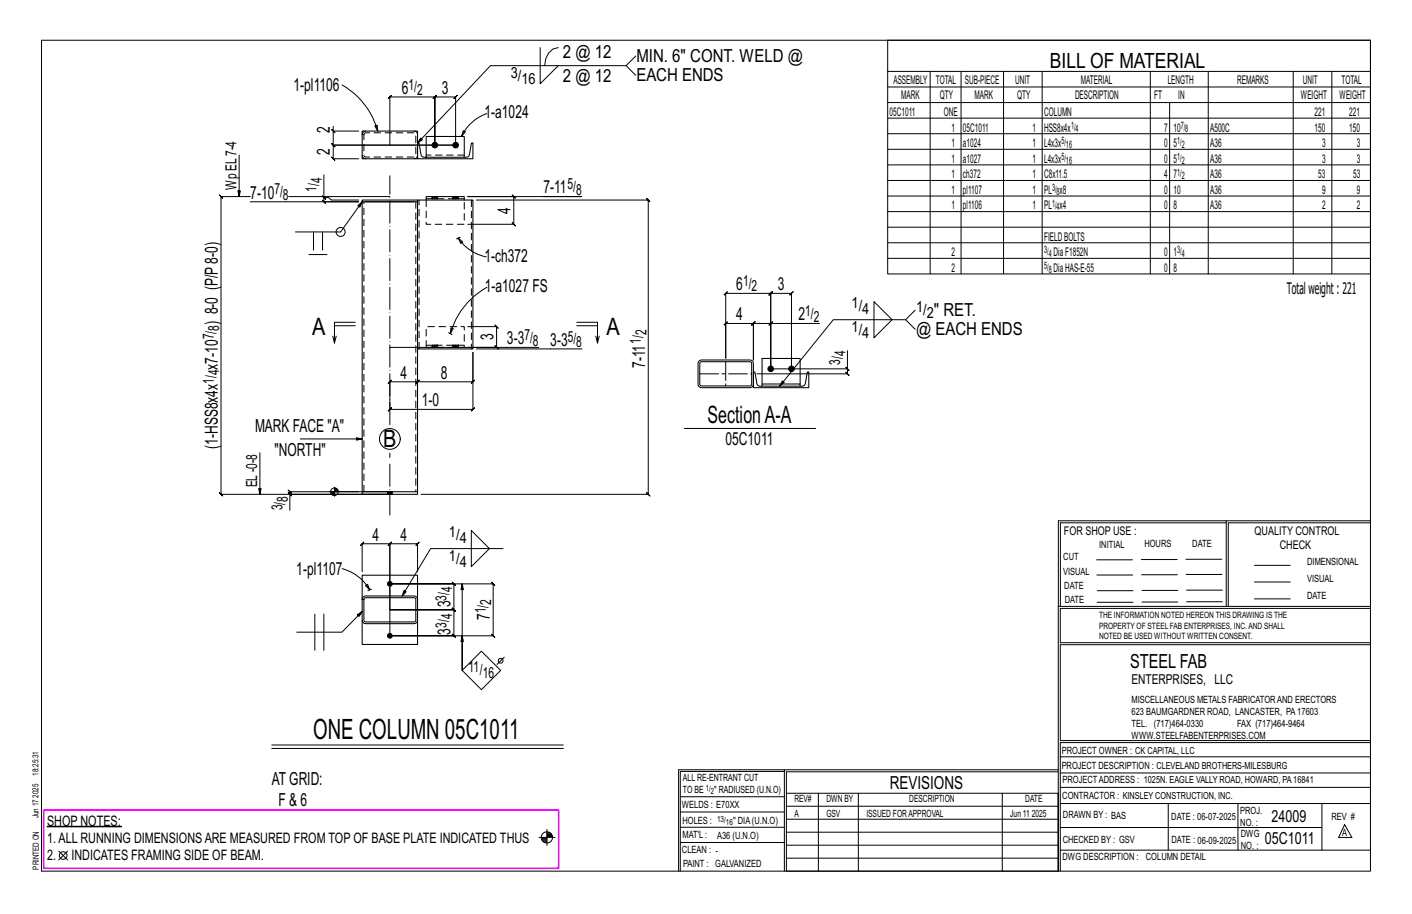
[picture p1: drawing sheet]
<svg xmlns="http://www.w3.org/2000/svg" width="432mm" height="279mm" viewBox="0 0 432 279" stroke-linecap="round" stroke-linejoin="round" font-family="sans-serif">
<g fill="#000" stroke="#000" stroke-width=".31">
<path d="M14.4 252.6h22.8v.2h-22.8z"/>
<circle cx="133" cy="44.4" r=".86"/>
<circle cx="139.3" cy="44.4" r=".86"/>
<circle cx="235.7" cy="112.8" r=".86"/>
<circle cx="242" cy="112.8" r=".86"/>
<circle cx="119.2" cy="178.5" r=".73"/>
<circle cx="119.2" cy="194.4" r=".73"/>
</g>
<g fill="none" stroke="#000" stroke-width=".31">
<path d="M12.7 12.3h406.4v254h-406.4zM165.2 14.5v11.1l5.5-5.5M170.7 14.5a5 5 0 0 0-4.1 5.6M194.4 17.1l-2.9 3h-41.5l-22.3 23.6 .9-1.5 .6 .5-1.5 1M271.5 12.3h147.6v71.4h-147.6zM101.4 39.6l1 1zM101.9 38.6v1.5h7.8M104.6 26a23.3 23.3 0 0 1 10.9 14.1M114.6 38.5l.8-.2 .1 1.8zM141.7 40l.6 .3-1.2 1.4zM148.8 34.7a13.6 13.6 0 0 0-7.7 7M191.5 20.1l2.9 2.9"/>
<path d="M271.5 21.8h147.6M271.5 26.6h147.6M271.5 31.4h147.6M271.5 36.1h147.6M284.5 21.8v61.9M293.9 21.8v61.9M306.9 21.8v61.9M318.7 21.8v61.9M351.8 21.8v61.9M357.7 31.4v52.3M369.5 21.8v61.9M395.5 21.8v61.9"/>
<path d="M407.3 21.8v61.9M73.1 47.4v12.7l-.3-1.8h.7l-.4 1.8M98.5 59.9l1 1zM99 53.5v6.9h1.5l.8 .8h8.4M101.9 40.1v4.3l-.5-.5 1 1-.5-.5h37.4M119.2 44.3v-14.7l-.5 .5 1-1-.5 .5h13.8l-.5 .5 1-1-.5 .5v14.8v-14.8l-.5 .5 1-1-.5 .5h6.3l-.5 .5 1-1-.5 .5v14.8M139.3 44.4h-37.4l-.5-.5 1 1-.5-.5v4.1l-.5-.5 1 1-.5-.5h7.8M271.5 40.9h147.6M271.5 45.6h147.6M271.5 50.4h147.6M271.5 55.2h147.6M271.5 59.9h147.6"/>
<path d="M76.5 60.1h-8.9l-.5-.5 1 1-.5-.5v91l-.5-.5 1 1-.5-.5h51.6h-30.6v4.9M88.3 60.1h30.9M94.5 77.8h5.5M95.9 70.9v5.5M98.6 70.9v5.5M99 60.4v1.3l-.5-.5 1 1-.5-.5h10.7h-33.2M110.8 61.7l-1.4 1.2 .6 .4 .8-1.6-6.6 9.2h-13.9M140.2 72.8l1.3 1.2-.6 .4zM140.2 72.8a13.4 13.4 0 0 0 8.5 5.7M140.2 72.8l-.6 .2M140.7 72.6l-.5 .2M145.7 61.2h52.5l-.5-.5 1 1-.5-.5v89.9l-.5-.5 1 1-.5-.5h-69.5"/>
<path d="M166.2 60.1h11.7h-34.9h14.1l-.5-.5 1 1-.5-.5v8.5l-.5-.5 1 1-.5-.5h-14.1M271.5 64.7h147.6M271.5 69.5h147.6M271.5 74.2h147.6M271.5 79h147.6M102.3 99.6h6.3M108.6 98.5h-6.3v6.4l.5-2.1M143 99.8h8.9l-.5-.5 1 1-.5-.5v6.4l-.5-.5 1 1-.5-.5h-8.9M148.9 87.8a23.6 23.6 0 0 0-11.2 14.2M176.4 98.5h6.3v6.4l.5-2.1M176.4 99.6h6.3M235.7 98.9l.5-.5-1 1z"/>
<path d="M235.7 98.9h-5.3l.5-.5-1 1 .5-.5v11.1v-11.1l.5-.5-1 1 .5-.5h-8.5l.5-.5-1 1 .5-.5v10.6v-19.8l-.5 .5 1-1-.5 .5h13.8l-.5 .5 1-1-.5 .5v23.1M250.6 98.9h-14.9v13.9M267.3 92.2l5.5 5.5-5.5 5.6zM276.9 97.7l3 3M279.9 94.8l-3 2.9h-22.1l-16.4 20.3 .8-1.6 .6 .5-1.4 1.1M101.8 102.8l.5 2.1M118.7 117.2l1-1zM119.2 116.7h8.5l-.5 .5 1-1-1 1 1-1-.5 .5h16.9l-.5 .5 1-1-.5 .5v-9v17.4l.5-.5-1 1 .5-.5h-25.4l.5-.5-1 1 .5-.5zM119.2 106.2h45.5M137.2 101.6l.5 .4M137.7 102l.5 .3M137.9 100.2l.7 .2-.9 1.6z"/>
<path d="M145.7 106.7h32.3M182.2 102.8l.5 2.1M235.7 112.8v-23.1l-.5 .5 1-1-.5 .5h6.3l-.5 .5 1-1-.5 .5v23.1M258.7 112.3l1 1zM259.2 107.2v5.6h-23.5M259.2 112.8v1.5l-.5-.5 1 1-.5-.5h-27.7M79.5 138.4v12.7l-.4-1.7h.8l-.4 1.7M91.8 134.2h19l-1.8 .4v-.8l1.8 .4M209.2 131h40.2M88.1 150.6l1 1zM100.9 150.3h8.8M101.1 150.5h1.2"/>
<path d="M101.2 150.7h1.1M101.3 151h1M101.5 151.2h.8M101.8 151.4h.5M102.3 148.9v2.8M102.3 150.1h1.1M102.3 149.9h1.1M102.3 149.7h1M102.3 149.5h.8M102.3 149.3h.5M119.2 150.3h-30.6l-.5-.5 1 1-.5-.5v.8M375 159.8h-50.7v25.6"/>
<path d="M375 159.2h-51.3l-.1 107.1M419.1 159.2h-44.1v26.2M419.1 159.8h-43.5v25.6M104.6 173.8a13.9 13.9 0 0 1 8.5 6.5M110.8 174.8v-8.6l-.5 .5 1-1-.5 .5h8.4l-.5 .5 1-1-.5 .5v28.2M111.8 179l.6-.4 .7 1.7zM119.2 178.5h31.6l-.5-.5 1 1-.5-.5v15.9l-.5-.5 1 1-.5-.5h-31.6h19.6l.5 .5-1-1 .5 .5v-8l.5 .5-1-1 .5 .5h-19.6h19.6l.5 .5-1-1 .5 .5v-7.9l.5 .5-1-1 .5 .5zM127.7 174.8v-8.6l.5-.5-1 1 .5-.5h-8.5l.5-.5-1 1 .5-.5v20.2M141.3 178.5l-.3 1.7h.7l-.4-1.7v26.4v-10.5l.4 1.7h-.7l.3-1.7M144.1 162.2l5.6 5.5-5.6 5.5zM153.8 167.7h-22.1l-8.7 14.5 .6-1.7 .6 .4-1.2 1.3M335.4 171.1h10.9"/>
<path d="M335.4 175.8h11M349 171h11M349.1 175.7h11M362.7 171h10.9M362.7 175.6h11M383.6 172.8h11M383.6 177.9h11M96.3 187.7v11.1M99 187.7v11.1M110.8 186.9l-1.5 1 .5 .5 1-1.5-6.2 6.3h-13.9M113.1 180.3l-.6 .1M113.6 180.1l-.5 .2"/>
<path d="M147.2 199.1l5.9 5.8-5.9 5.9-5.9-5.9zM323.7 185.4h95.4M335.5 184.1h11M335.5 180.6h11M349.2 184h11M349.2 180.5h11M362.9 180.4h10.9M362.9 184h10.9M383.6 183.1h11M419.1 186h-94.9v10.5h94.9M419.1 197.1h-94.9v29.3h94.9v.6h-94.9v39.3M154.2 200.9l-2.2 2.2"/>
<path d="M83.1 227.7h89.2M83.1 228.8h89.2M239.9 235.8h-31.9v30.5M239.9 235.3h-32.4v31M323.6 235.3h-83.7v31M323.6 235.9h-83.1v6.6M324.2 236.3h94.9M324.2 231.4h94.9M164.8 256h4.9M165.6 256.3h1.7M165.6 256.6h1.7M165.7 256.8h1.6"/>
<path d="M166 257.1h1.3M166.3 257.4h1M167.3 253.5v4.9M167.3 255.1h1.4M167.3 255.4h1.6M167.3 254.8h1.2M167.3 254.6h.9M167.3 255.7h1.6M208 252.9h31.9M208 257.5h31.9M208 243.6h31.9M208 248.2h31.9"/>
<path d="M240.5 242.5h83.1v23.8h-83.1zM240.5 258.4h83.1M240.5 254.4h83.1M240.5 250.4h83.1M240.5 246.5h83.1M250.3 242.5v23.8M262.5 242.5v23.8M306.5 242.5v23.8M324.2 253h80.1M324.2 245.6h94.9M324.2 259.9h94.9M324.2 240.7h94.9"/>
<path d="M357.3 245.6v14.3M378.6 245.6v14.3M404.3 245.6v14.3M411.2 252.1l2.2 3.9h-4zM18 260.2l2.7 2.7M20.7 260.2l-2.7 2.7M240.5 262.3h83.1"/>
<circle cx="104.2" cy="70.9" r="1.38"/>
<circle cx="119.2" cy="134.2" r="3.2"/>
<circle cx="102.3" cy="150.3" r="1.16"/>
<circle cx="153.1" cy="202" r=".74"/>
<circle cx="167.3" cy="256" r="1.71"/>
<circle cx="19.3" cy="261.5" r="1.17"/>
</g>
<path d="M13.3 247.7h157.5v17.8h-157.5z" fill="none" stroke="#f0f" stroke-width=".5"/>
<g fill="none" stroke="#000" stroke-width=".32">
<path d="M110.8 40.1h16.9v8.4h-16.9zM130.3 48.1v-6.4h11.7v6.4l-12.7-.1-.6-.7-.5-3.6h-.5v4.8h16.9v-4.8h-.4l-.7 3.9a1.3 1.3 0 0 1-1.5 .5M110.8 61.2h16.9v.5h-16.9zM110.8 61.7v88.6M111.8 61.7h14.8M127.7 61.2h16.9v45.5h-16.9zM130.3 61.2v-1.1h11.7v1.1M132.1 60.1h.1M132.1 60.8h.1M133.8 60.1h.1M133.8 60.8h.1M138.5 60.1h.1"/>
<path d="M138.5 60.8h.1M140.2 60.1h.1M140.2 60.8h.1M127.7 106.7v43.6M132.1 105.5h.1M132.1 106.2h.1M133.8 105.5h.1M133.8 106.2h.1M138.5 105.5h.1M138.5 106.2h.1M140.2 105.5h.1M140.2 106.2h.1"/>
<path d="M213.8 110.4l.7-.4h14.8a1.06 1.06 0 0 1 1.1 1.1v6.4a1.06 1.06 0 0 1-1.1 1h-14.8a1.06 1.06 0 0 1-1-1v-6.4zM214.1 110.7l15.4-.1 .4 .5-.1 6.6-.5 .3-15-.1-.3-.4zM230.4 113.7h.5l.7 3.9 .8 .4h13.3l.6-.7 .6-3.6h.4v4.8h-16.9zM233 118v-.6h11.7v.6M233 117.4v-7.8h11.7v7.8M110.8 150.3h16.9v.8h-16.9zM118.5 150.3h.1M118.5 151.1h.1M119.9 150.3h.1M119.9 151.1h.1M110.8 183.2v-7.4h16.9v13.8a1.06 1.06 0 0 1-1.1 1.1h-14.8a1.06 1.06 0 0 1-1-1.1v-6.4a1.06 1.06 0 0 1 1-1h14.8a1.06 1.06 0 0 1 1.1 1M110.8 189.6v7.4h16.9v-7.4"/>
<path d="M111.4 182.9l15.4-.1 .4 .4-.1 6.6-.5 .3h-15l-.3-.5z"/>
</g>
<g fill="none" stroke="#000" stroke-width=".31" stroke-dasharray="2 1.4">
<path d="M110.8 47.5a1.06 1.06 0 0 0 1 1M111.3 41.1h-.5M111.4 40.7l15.4-.1 .4 .5-.1 6.6-.5 .3h-15l-.3-.5zM111.8 40.1a1.06 1.06 0 0 0-1 1h.5M126.6 48.5a1.06 1.06 0 0 0 1.1-1M127.7 41.1a1.06 1.06 0 0 0-1.1-1M142 47.4h-11.7M127.2 61.7v88.6M130.3 61.2v7.4h11.7v-7.4M130.3 60.8h11.7M132.1 60.1v.7M132.1 60.1h.1"/>
<path d="M132.4 60.1h-.2l-.1 .7M132.6 60.1h-.2v.7h-.2M133 60.1h.3v.7h-.3zM133 60.1h-.4v.7h-.2M133 60.8h-.4M133.3 60.1h.3v.7h-.3M133.6 60.1h.2v.7h-.2M133.8 60.1h.1M133.8 60.8h.1M133.8 60.8v-.7M138.5 60.1v.7M138.5 60.1h.1"/>
<path d="M138.7 60.1h-.2v.7M139 60.1h-.3v.7h-.2M139.3 60.1h.4v.7h-.4zM139.3 60.1h-.3v.7h-.3M139.3 60.8h-.3M139.7 60.1h.2v.7h-.2M139.9 60.1h.2v.7h-.2M140.1 60.1h.1M140.2 60.8h-.1M140.2 60.8v-.7M144.2 61.2v45.5M130.3 99.8h11.7v6.4h-11.7z"/>
<path d="M128.2 106.7v-45.5M132.1 105.5h.1M132.1 105.5v.7M132.2 106.2h-.1M132.4 106.2h-.2v-.7h.2M132.6 105.5h.4v.7h-.4zM132.6 106.2h-.2v-.7h.2M133 106.2h.3v-.7h.3M133 105.5h.3M133.3 106.2h.3v-.7h.2M133.6 106.2h.2v-.7M133.8 106.2v-.7"/>
<path d="M133.8 106.2h.1M138.5 105.5h.1M138.5 105.5v.7M138.5 106.2h.1M138.7 106.2h-.2v-.7h.2M139 105.5h.3v.7h-.3zM139 106.2h-.3v-.7h.3M139.3 106.2h.4v-.7h.2M139.3 105.5h.4M139.7 106.2h.2v-.7h.2M139.9 106.2h.2l.1-.7M140.2 106.2v-.7"/>
<path d="M140.2 106.2h-.1M142 105.5h-11.7M111.3 150.3v-88.6M118.5 150.3v.8M118.5 150.3h.1M118.7 150.3l-.2 .8M118.9 150.3h-.2v.8h-.2M119.2 150.3h.3v.8h-.3zM119.2 150.3h-.3v.8h-.2M119.2 151.1h-.3M119.5 150.3h.2v.8h-.2M119.7 150.3h.2v.8h-.2"/>
<path d="M119.9 150.3h.1M119.9 151.1h.1M119.9 151.1v-.8M110.8 183.2h.5z"/>
</g>
<path d="M119.2 129.8v-76.1M119.2 157.5v-19" fill="none" stroke="#000" stroke-width=".31" stroke-dasharray="6.8 1 0 1"/>
<path d="M214 114.3h15.9M221.9 110.6v7.4" fill="none" stroke="#000" stroke-width=".31" stroke-dasharray="5.8 1 1 1"/>
<text font-size="8.6" x="95.8" y="225.8">ONE COLUMN 05C1011</text>
<g font-size="7.3">
<text x="95.4" y="102.4">A</text>
<text x="185.5" y="102.4">A</text>
<text x="216.4" y="129.2">SectionA-A</text>
<text x="117.2" y="136.5">B</text>
</g>
<text font-size="6.4" x="321.1" y="20.7">BILL OF MATERIAL</text>
<text font-size="5.9" x="345.6" y="204.1">STEEL FAB</text>
<g font-size="5.5">
<text x="172.1" y="17.8">2 @ 12</text>
<text x="194.6" y="19.1">MIN. 6&quot; CONT. WELD @</text>
<text x="89.7" y="27.9">1-pl1106</text>
<text x="122.9" y="28.6">6</text>
<text x="135.1" y="28.6">3</text>
<text x="172.1" y="25.2">2 @ 12</text>
<text x="194.6" y="24.6">EACH ENDS</text>
<text x="100.9" y="40.7" transform="rotate(-90 100.9 40.7)">2</text>
<text x="148.2" y="36.2">1-a1024</text>
<text x="100.9" y="47.5" transform="rotate(-90 100.9 47.5)">2</text>
<text x="166.2" y="59.1">7-11</text>
<text x="76.5" y="60.7">7-10</text>
<text x="156.1" y="65.4" transform="rotate(-90 156.1 65.4)">4</text>
<text x="148.1" y="80">1-ch372</text>
<text x="148.2" y="89.4">1-a1027 FS</text>
<text x="225.2" y="88.7">6</text>
<text x="237.8" y="88.7">3</text>
<text x="66.6" y="99.4" transform="rotate(-90 66.6 99.4)">) 8-0 (P/P8-0)</text>
<text x="225.1" y="97.9">4</text>
<text x="244.2" y="97.9">2</text>
<text x="285.6" y="96.7">&quot; RET.</text>
<text x="150.9" y="104" transform="rotate(-90 150.9 104)">3</text>
<text x="155" y="105.2">3-3</text>
<text x="168.3" y="105.7">3-3</text>
<text x="280.1" y="102.3">@ EACH ENDS</text>
<text x="66.6" y="113" transform="rotate(-90 66.6 113)">x7-10</text>
<text x="197.3" y="112.5" transform="rotate(-90 197.3 112.5)">7-11</text>
<text x="122.4" y="115.7">4</text>
<text x="134.8" y="115.7">8</text>
<text x="129" y="124.2">1-0</text>
<text x="66.6" y="137.2" transform="rotate(-90 66.6 137.2)">(1-HSS8x4x</text>
<text x="78" y="132.1">MARK FACE &quot;A&quot;</text>
<text x="221.9" y="135.9">05C1011</text>
<text x="84" y="139.5">&quot;NORTH&quot;</text>
<text x="114" y="165.2">4</text>
<text x="122.5" y="165.2">4</text>
<text x="90.6" y="175.7">1-pl1107</text>
<text x="137.8" y="185.7" transform="rotate(-90 137.8 185.7)">3</text>
<text x="149.8" y="189.6" transform="rotate(-90 149.8 189.6)">7</text>
<text x="137.8" y="194" transform="rotate(-90 137.8 194)">3</text>
<text x="83.1" y="239.9">AT GRID:</text>
<text x="272.2" y="241.1">REVISIONS</text>
<text x="85.2" y="246.4">F &amp; 6</text>
</g>
<g font-size="5.1">
<text x="388.9" y="251.3">24009</text>
<text x="386.8" y="258.1">05C1011</text>
</g>
<text font-size="4.9" x="393.6" y="89.9">Totalweight : 221</text>
<g font-size="4.7">
<text x="156.2" y="23.9">3/</text>
<text x="124.9" y="27.4">1/</text>
<text x="127.6" y="29.1">2</text>
<text x="159.5" y="25.6">16</text>
<text x="72.3" y="58" transform="rotate(-90 72.3 58)">Wp EL7-4</text>
<text x="83.9" y="59.4">7/</text>
<text x="96.8" y="58.6" transform="rotate(-90 96.8 58.6)">1/</text>
<text x="98.5" y="55.9" transform="rotate(-90 98.5 55.9)">4</text>
<text x="173.5" y="57.9">5/</text>
<text x="176.2" y="59.5">8</text>
<text x="86.5" y="61.1">8</text>
<text x="227.2" y="87.4">1/</text>
<text x="229.8" y="89.1">2</text>
<text x="260.4" y="94.3">1/</text>
<text x="263.7" y="95.9">4</text>
<text x="280.1" y="95.5">1/</text>
<text x="67" y="101.1" transform="rotate(-90 67 101.1)">8</text>
<text x="246.3" y="96.6">1/</text>
<text x="248.9" y="98.3">2</text>
<text x="260.4" y="101.6">1/</text>
<text x="283.4" y="97.2">2</text>
<text x="65.4" y="103.8" transform="rotate(-90 65.4 103.8)">7/</text>
<text x="160.4" y="104">7/</text>
<text x="163" y="105.6">8</text>
<text x="173.6" y="104.4">5/</text>
<text x="176.2" y="106.1">8</text>
<text x="196" y="105.2" transform="rotate(-90 196 105.2)">1/</text>
<text x="197.7" y="102.5" transform="rotate(-90 197.7 102.5)">2</text>
<text x="263.7" y="103.2">4</text>
<text x="256.9" y="111.6" transform="rotate(-90 256.9 111.6)">3/</text>
<text x="258.6" y="108.9" transform="rotate(-90 258.6 108.9)">4</text>
<text x="65.4" y="117.3" transform="rotate(-90 65.4 117.3)">1/</text>
<text x="67" y="114.7" transform="rotate(-90 67 114.7)">4</text>
<text x="78.6" y="149" transform="rotate(-90 78.6 149)">EL-0-8</text>
<text x="86.4" y="156" transform="rotate(-90 86.4 156)">3/</text>
<text x="88.1" y="153.4" transform="rotate(-90 88.1 153.4)">8</text>
<text x="137.3" y="164.2">1/</text>
<text x="140.6" y="165.9">4</text>
<text x="137.3" y="171.5">1/</text>
<text x="140.6" y="173.2">4</text>
<text x="136.6" y="183.6" transform="rotate(-90 136.6 183.6)">3/</text>
<text x="138.2" y="181" transform="rotate(-90 138.2 181)">4</text>
<text x="150.2" y="184.9" transform="rotate(-90 150.2 184.9)">2</text>
<text x="136.6" y="191.9" transform="rotate(-90 136.6 191.9)">3/</text>
<text x="138.2" y="189.3" transform="rotate(-90 138.2 189.3)">4</text>
<text x="148.6" y="187.5" transform="rotate(-90 148.6 187.5)">1/</text>
<text x="143.3" y="205.5">11/</text>
<text x="147.7" y="207.1">16</text>
</g>
<g font-size="4.4">
<text x="14.4" y="257.6">1.ALL RUNNING DIMENSIONSARE MEASURED FROM TOP OF BASE PLATE INDICATED THUS</text>
<text x="14.4" y="252.4">SHOP NOTES:</text>
<text x="14.4" y="262.8">2.</text>
<text x="21.8" y="262.8">INDICATES FRAMING SIDE OF BEAM.</text>
</g>
<text font-size="4.2" x="346" y="209.1">ENTERPRISES, LLC</text>
<g font-size="3.7">
<text x="273.2" y="25.6">ASSEMBLY</text>
<text x="286.2" y="25.6">TOTAL</text>
<text x="295.1" y="25.6">SUB-PIECE</text>
<text x="310.4" y="25.6">UNIT</text>
<text x="330.5" y="25.6">MATERIAL</text>
<text x="357.1" y="25.6">LENGTH</text>
<text x="378.3" y="25.6">REMARKS</text>
<text x="398.4" y="25.6">UNIT</text>
<text x="410.2" y="25.6">TOTAL</text>
<text x="272.1" y="35.5">05C1011</text>
<text x="275.6" y="30.4">MARK</text>
<text x="287.4" y="30.4">QTY</text>
<text x="288.6" y="35.5">ONE</text>
<text x="298" y="30.4">MARK</text>
<text x="311" y="30.4">QTY</text>
<text x="319.3" y="35.5">COLUMN</text>
<text x="328.7" y="30.4">DESCRIPTION</text>
<text x="353" y="30.4">FT</text>
<text x="360.3" y="30.4">IN</text>
<text x="397.8" y="30.4">WEIGHT</text>
<text x="402" y="35.5">221</text>
<text x="409.6" y="30.4">WEIGHT</text>
<text x="412.6" y="35.5">221</text>
<text x="290.9" y="40.2">1</text>
<text x="294.5" y="40.2">05C1011</text>
<text x="315.8" y="40.2">1</text>
<text x="319.3" y="40.2">HSS8x4x</text>
<text x="356" y="40.2">7</text>
<text x="358.9" y="40.2">10</text>
<text x="370.1" y="40.2">A500C</text>
<text x="402" y="40.2">150</text>
<text x="412.6" y="40.2">150</text>
<text x="290.9" y="45">1</text>
<text x="294.5" y="45">a1024</text>
<text x="315.8" y="45">1</text>
<text x="319.3" y="45">L4x3x</text>
<text x="356" y="45">0</text>
<text x="358.9" y="45">5</text>
<text x="370.1" y="45">A36</text>
<text x="404.3" y="45">3</text>
<text x="415" y="45">3</text>
<text x="290.9" y="49.7">1</text>
<text x="294.5" y="49.7">a1027</text>
<text x="315.8" y="49.7">1</text>
<text x="319.3" y="49.7">L4x3x</text>
<text x="356" y="49.7">0</text>
<text x="358.9" y="49.7">5</text>
<text x="370.1" y="49.7">A36</text>
<text x="404.3" y="49.7">3</text>
<text x="415" y="49.7">3</text>
<text x="290.9" y="54.5">1</text>
<text x="290.9" y="59.3">1</text>
<text x="294.5" y="54.5">ch372</text>
<text x="294.5" y="59.3">pl1107</text>
<text x="315.8" y="54.5">1</text>
<text x="315.8" y="59.3">1</text>
<text x="319.3" y="54.5">C8x11.5</text>
<text x="319.3" y="59.3">PL x8</text>
<text x="356" y="54.5">4</text>
<text x="356" y="59.3">0</text>
<text x="358.9" y="54.5">7</text>
<text x="358.9" y="59.3">10</text>
<text x="370.1" y="54.5">A36</text>
<text x="370.1" y="59.3">A36</text>
<text x="403.2" y="54.5">53</text>
<text x="404.3" y="59.3">9</text>
<text x="413.8" y="54.5">53</text>
<text x="415" y="59.3">9</text>
<text x="290.9" y="64">1</text>
<text x="294.5" y="64">pl1106</text>
<text x="315.8" y="64">1</text>
<text x="319.3" y="64">PL x4</text>
<text x="356" y="64">0</text>
<text x="358.9" y="64">8</text>
<text x="370.1" y="64">A36</text>
<text x="404.3" y="64">2</text>
<text x="415" y="64">2</text>
<text x="319.3" y="73.6">FIELDBOLTS</text>
<text x="290.9" y="78.3">2</text>
<text x="290.9" y="83.1">2</text>
<text x="322.2" y="78.3">DiaF1852N</text>
<text x="322.2" y="83.1">DiaHAS-E-55</text>
<text x="356" y="78.3">0</text>
<text x="356" y="83.1">0</text>
<text x="358.9" y="78.3">1</text>
<text x="358.9" y="83.1">8</text>
<text x="325.3" y="163.4">FOR SHOP USE :</text>
<text x="383.7" y="163.4">QUALITY CONTROL</text>
<text x="391.4" y="167.8">CHECK</text>
</g>
<g font-size="3.1">
<text x="327.5" y="39.4">1/</text>
<text x="328.9" y="40.5">4</text>
<text x="361.1" y="39.4">7/</text>
<text x="362.5" y="40.5">8</text>
<text x="324.6" y="44.1">5/</text>
<text x="326" y="45.3">16</text>
<text x="360" y="44.1">1/</text>
<text x="361.4" y="45.3">2</text>
<text x="324.6" y="48.9">5/</text>
<text x="326" y="50">16</text>
<text x="360" y="48.9">1/</text>
<text x="360" y="53.7">1/</text>
<text x="361.4" y="50">2</text>
<text x="321.7" y="58.4">3/</text>
<text x="323.1" y="59.5">8</text>
<text x="361.4" y="54.8">2</text>
<text x="321.7" y="63.2">1/</text>
<text x="323.1" y="64.3">4</text>
<text x="319.3" y="77.5">3/</text>
<text x="360" y="77.5">3/</text>
<text x="319.3" y="82.2">5/</text>
<text x="320.7" y="78.6">4</text>
<text x="320.7" y="83.4">8</text>
<text x="361.4" y="78.6">4</text>
<text x="336.2" y="167.4">INITIAL</text>
<text x="350" y="167.1">HOURS</text>
<text x="364.6" y="167.2">DATE</text>
<text x="325.2" y="171.3">CUT</text>
<text x="399.8" y="172.8">DIMENSIONAL</text>
<text x="325.1" y="175.8">VISUAL</text>
<text x="399.8" y="177.9">VISUAL</text>
<text x="325.5" y="180">DATE</text>
<text x="325.7" y="184.4">DATE</text>
<text x="399.8" y="183.1">DATE</text>
<text x="346" y="215">MISCELLANEOUS METALS FABRICATORAND ERECTORS</text>
<text x="346" y="218.6">623 BAUMGARDNER ROAD, LANCASTER, PA17603</text>
<text x="346" y="225.8">WWW.STEELFABENTERPRISES.COM</text>
<text x="346" y="222.2">TEL. (717)464-0330</text>
<text x="378.3" y="222.2">FAX (717)464-9464</text>
<text x="324.7" y="230.5">PROJECT OWNER : CK CAPITAL, LLC</text>
<text x="208.8" y="238.8">ALL RE-ENTRANT CUT</text>
<text x="324.7" y="235.1">PROJECT DESCRIPTION : CLEVELAND BROTHERS-MILESBURG</text>
<text x="324.9" y="239.5">PROJECTADDRESS : 1025N. EAGLE VALLY ROAD, HOWARD, PA16841</text>
<text x="208.8" y="242.5">TO BE</text>
<text x="218.4" y="242.5">&quot; RADIUSED (U.N.O)</text>
<text x="242.9" y="245.3">REV#</text>
<text x="252.7" y="245.3">DWN BY</text>
<text x="278.1" y="245.3">DESCRIPTION</text>
<text x="313.5" y="245.3">DATE</text>
<text x="324.9" y="244.2">CONTRACTOR : KINSLEY CONSTRUCTION, INC.</text>
<text x="208.5" y="247">WELDS : E70XX</text>
<text x="208.7" y="251.7">HOLES :</text>
<text x="224.2" y="251.8">&quot; DIA(U.N.O)</text>
<text x="242.9" y="249.9">A</text>
<text x="252.7" y="249.9">GSV</text>
<text x="264.9" y="249.9">ISSUED FORAPPROVAL</text>
<text x="309" y="249.9">Jun 11</text>
<text x="315.5" y="249.9">2025</text>
<text x="325.1" y="250">DRAWN BY : BAS</text>
<text x="358.2" y="250.5">DATE : 06-07-2025</text>
<text x="379.3" y="248.9">PROJ.</text>
<text x="407.2" y="250.5">REV #</text>
<text x="208.7" y="256.3">MAT'L :</text>
<text x="219.3" y="256.4">A36 (U.N.O)</text>
<text x="325" y="257.6">CHECKED BY : GSV</text>
<text x="358.3" y="257.7">DATE : 06-09-2025</text>
<text x="379.3" y="252.5">NO. :</text>
<text x="379.5" y="255.9">DWG</text>
<text x="410.5" y="255.5">A</text>
<text x="208.6" y="260.7">CLEAN : -</text>
<text x="324.9" y="262.9">DWG DESCRIPTION :</text>
<text x="350.4" y="263">COLUMN DETAIL</text>
<text x="379.5" y="259.5">NO. :</text>
<text x="208.9" y="265">PAINT : GALVANIZED</text>
</g>
<g font-size="2.7">
<text x="336.1" y="189">THE INFORMATION NOTED HEREON THIS DRAWING IS THE</text>
<text x="336.1" y="195.4">NOTED BE USED WITHOUT WRITTEN CONSENT.</text>
<text x="336.1" y="192.2">PROPERTY OF STEEL FAB ENTERPRISES, INC.AND SHALL</text>
</g>
<g font-size="2.6">
<text x="215.9" y="241.8">1/</text>
<text x="217.4" y="242.7">2</text>
<text x="219.3" y="251.1">13/</text>
<text x="222" y="252.1">16</text>
</g>
<g font-size="2.5">
<text x="11.7" y="237.1" transform="rotate(-90 11.7 237.1)">18:25:31</text>
<text x="11.8" y="243.8" transform="rotate(-90 11.8 243.8)">2025</text>
<text x="11.8" y="250.1" transform="rotate(-90 11.8 250.1)">Jun 17</text>
<text x="11.9" y="265.8" transform="rotate(-90 11.9 265.8)">PRINTED ON</text>
</g>
</svg>
